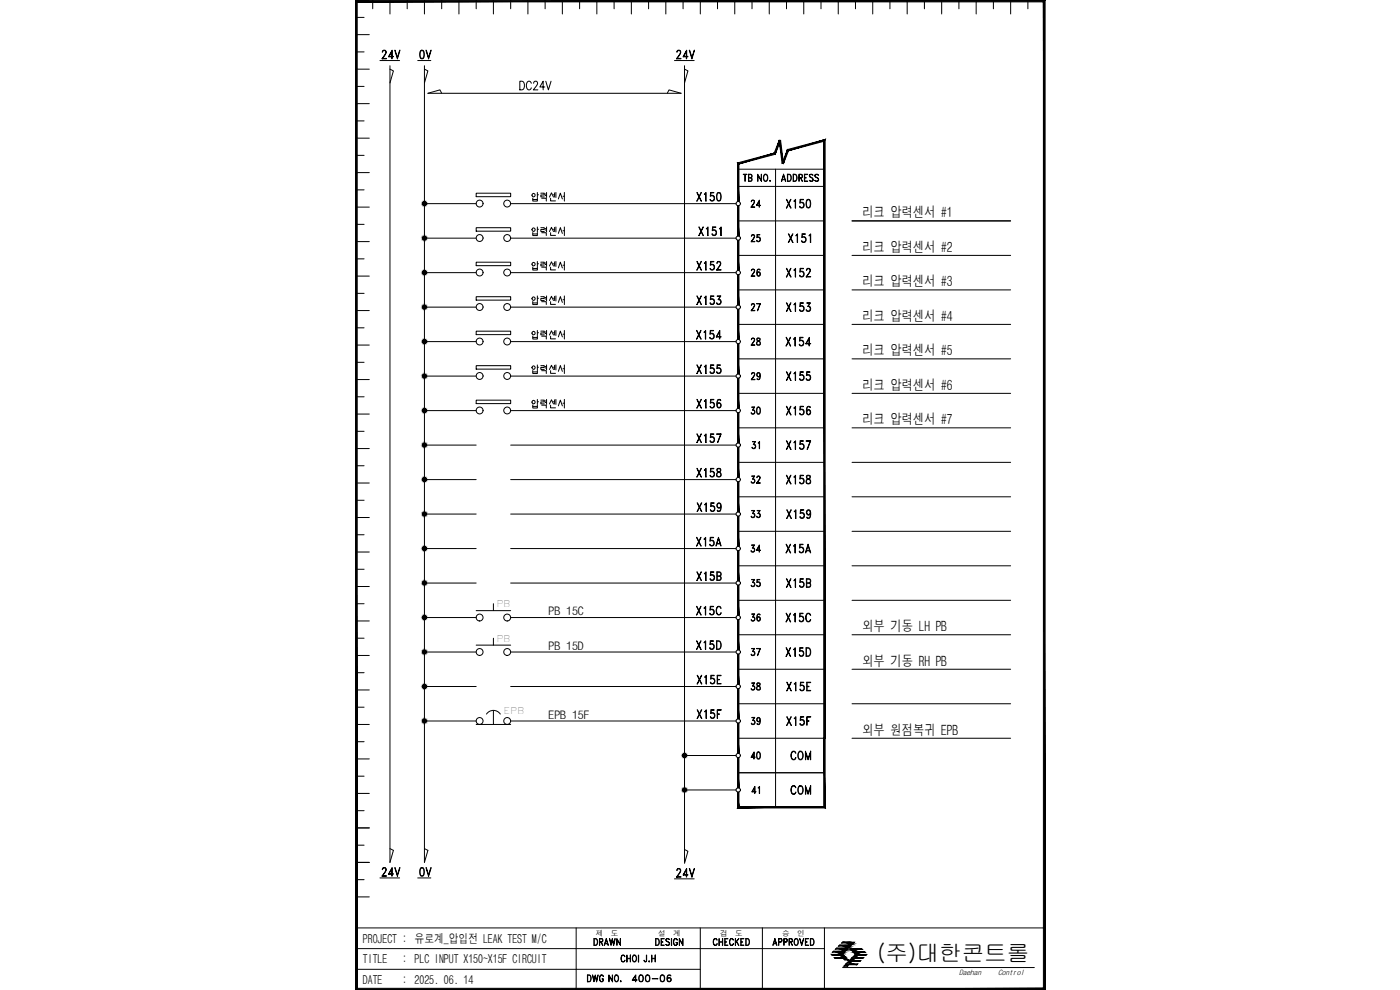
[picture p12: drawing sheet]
<svg xmlns="http://www.w3.org/2000/svg" width="420mm" height="297mm" viewBox="0 0 420 297" stroke-linecap="round" stroke-linejoin="round" font-family="sans-serif">
<!-- layer: 0 -->
<g fill="#000" stroke="#000" stroke-width=".3">
<path d="M252.2 285.7v.3h-.2zM253.2 284.8v.3h-.3zM253.8 284.2l.3-.3v.3zM255 283v.3h-.3zM256.5 284.9l.2 .3h-.2zM257.4 285.8l.3 .3h-.3z"/>
<path d="M106.7 .1v.5l206.9-.5zM106.7 .6l206.9-.5-.5 .5zM313.6 .1l-.5 .5 .5 296.4zM313.1 .6l.5 296.4-.5-.5zM106.7 297h206.9l-.5-.5zM106.7 297l.5-.5h205.9zM106.7 .1v296.9l.5-.5zM106.7 .1h.5v296.4z"/>
<path d="M233.9 42.1l-1.2 4.2 1.6-4.1zM233.9 42.1l-1.2 4.2-.4-.4zM221.8 49.2l10.9-2.9-.4-.4zM221.4 48.9l10.9-3-10.5 3.3zM221.4 48.9l.4 11.6v-11.3zM221.4 48.9l.4 11.6h-.4z"/>
<path d="M233.8 42.2l.9 6.9 .4-.1zM233.8 42.2l.5-.1 .8 6.9z"/>
<path d="M221.3 72.1l.5 9.1v-9.1zM221.3 72.1l.5 9.1h-.5z"/>
<path d="M221.3 61.8l.5 9v-9zM221.3 61.8l.5 9h-.5z"/>
<path d="M221.3 92.8l.5 9.1v-9.1zM221.3 92.8l.5 9.1h-.5z"/>
<path d="M221.3 82.5l.5 9v-9zM221.3 82.5l.5 9h-.5z"/>
<path d="M221.3 113.5l.5 9.1v-9.1zM221.3 113.5l.5 9.1h-.5z"/>
<path d="M221.3 103.2l.5 9v-9zM221.3 103.2l.5 9h-.5z"/>
<path d="M221.3 134.2l.5 9v-9zM221.3 134.2l.5 9h-.5z"/>
<path d="M221.3 123.8l.5 9.1v-9.1zM221.3 123.8l.5 9.1h-.5z"/>
<path d="M221.3 154.9l.5 9v-9zM221.3 154.9l.5 9h-.5z"/>
<path d="M221.3 144.5l.5 9.1v-9.1zM221.3 144.5l.5 9.1h-.5z"/>
<path d="M221.3 165.2l.5 9.1v-9.1zM221.3 165.2l.5 9.1h-.5z"/>
<path d="M221.3 175.6l.5 9v-9zM221.3 175.6l.5 9h-.5z"/>
<path d="M221.3 196.3l.5 9v-9zM221.3 196.3l.5 9h-.5z"/>
<path d="M221.3 185.9l.5 9.1v-9.1zM221.3 185.9l.5 9.1h-.5z"/>
<path d="M221.3 206.6l.5 9.1v-9.1zM221.3 206.6l.5 9.1h-.5z"/>
<path d="M221.3 217l.5 9v-9zM221.3 217l.5 9h-.5z"/>
<path d="M221.3 237.7l.5 4.3v-4.3zM221.3 237.7l.5 4.3-.5 .4zM221.8 242l-.5 .4 25.9-.4zM221.3 242.4l25.9-.4 .4 .4zM247.2 221.5v20.5l.4 .4zM247.2 221.5h.4v20.9zM247.2 42.4v179.1h.4zM247.6 41.9v179.6l-.4-179.1zM236.6 45.2l10.6-2.8 .4-.5zM236.3 44.9l11.3-3-11 3.3zM236.3 44.9l-1.2 4.2 1.5-3.9zM236.3 44.9l-1.2 4.2-.4-.1z"/>
<path d="M221.3 227.3l.5 9.1v-9.1zM221.3 227.3l.5 9.1h-.5z"/>
<path d="M250.1 285.5h2.1zM250.1 285.5h2.1z"/>
<path d="M251 284.5h2.2zM251 284.5h2.2z"/>
<path d="M249.5 286.4l2.6 .2-.2-.2zM249.5 286.4l2.6 .2h-2.4z"/>
<path d="M251.9 283.6h2.2zM251.9 283.6h2.2z"/>
<path d="M250.1 285.5l2.1 .2v-.2zM250.1 285.5l2.1 .2h-2.3z"/>
<path d="M252 286l.2 .2zM252 286l.2 .2h-.4z"/>
<path d="M252.2 285.5v.2l.3-.2zM252.2 285.5v.2z"/>
<path d="M250.4 287.3l2.6 .3-.2-.3zM250.4 287.3l2.6 .3h-2.3z"/>
<path d="M252.9 282.7h2.1zM252.9 282.7h2.1z"/>
<path d="M251.9 286.4l1.8 .7-.7-.7zM251.9 286.4l1.8 .7h-1.1z"/>
<path d="M252.2 286l.7 .2 .2-.2zM252.2 286l.7 .2h-.7z"/>
<path d="M251 284.5l2.2 .3v-.3zM250.8 284.8l.2-.3 2.2 .3z"/>
<path d="M252.9 285.1l.3 .1zM252.9 285.1l.3 .1h-.5z"/>
<path d="M252.2 285.7l.9 .3 .2-.3zM252.2 285.7l.9 .3h-.9z"/>
<path d="M252.3 285.7h1.1zM252.2 285.7h1.1z"/>
<path d="M253.2 284.5v.3l.2-.3zM253.2 284.5v.3z"/>
<path d="M252.5 285.5l.9 .2 .2-.2zM252.5 285.5l.9 .2h-1.2z"/>
<path d="M252.8 287.3l1.8 .8-.7-.8zM252.8 287.3l1.8 .8h-1.1z"/>
<path d="M253.2 285.1l.6 .1 .2-.1zM253.2 285.1l.6 .1h-.6z"/>
<path d="M251.9 283.6l2.2 .3v-.3zM251.9 283.6l2.2 .3h-2.4z"/>
<path d="M253.8 284.2l.3 .1zM253.8 284.2l.3 .1h-.5z"/>
<path d="M253.2 284.8l.8 .3 .2-.3zM253.2 284.8l.8 .3h-.8z"/>
<path d="M253.2 284.8h1.1zM253.2 284.8h1z"/>
<path d="M254.1 283.6v.3l.2-.3zM254.1 283.6v.3z"/>
<path d="M253.4 284.5l.9 .3 .2-.3zM253.4 284.5l.9 .3h-1.1z"/>
<path d="M254.1 284.2l.6 .1 .2-.1zM254.1 284.2l.6 .1h-.6z"/>
<path d="M252.9 282.7l2.1 .2v-.2zM252.6 282.9l.3-.2 2.1 .2z"/>
<path d="M254.7 283.3l.3 .1zM254.7 283.3l.3 .1h-.4z"/>
<path d="M253.9 289.2l.4 .7 .7-.7zM253.9 289.2l.4 .7h-1.1z"/>
<path d="M254.1 283.9l.8 .3 .3-.3zM254.1 283.9l.8 .3h-.8z"/>
<path d="M254.1 283.9h1.1zM254.1 283.9h1.1z"/>
<path d="M255 282.7v.2l.3-.2zM255 282.7v.2z"/>
<path d="M254.3 283.6l.9 .3 .2-.3zM254.3 283.6l.9 .3h-1.1z"/>
<path d="M255 283.3l.7 .1 .1-.1zM255 283.3l.7 .1h-.7z"/>
<path d="M254.9 288.2l.3 .7 .8-.7zM254.9 288.2l.3 .7h-1.1z"/>
<path d="M255 283l.8 .3 .3-.3zM255 283l.8 .3h-.8z"/>
<path d="M255 282.9h1.1zM255 282.9l1.1 .1z"/>
<path d="M255.1 284.6l1.3 .3-.2-.3zM255.1 284.6l1.3 .3h-1.1z"/>
<path d="M255.3 282.7l.8 .2 .3-.2zM255.3 282.7l.8 .2h-1.1z"/>
<path d="M255.3 284.9h1.2zM255.3 284.9h1.2z"/>
<path d="M256.5 284.6h2.1zM256.5 284.6h2.1z"/>
<path d="M255.4 284.9l1.1 .3v-.3zM255.4 284.9l1.1 .3h-.9z"/>
<path d="M255.6 285.2l.9 .2v-.2zM255.6 285.2l.9 .2z"/>
<path d="M256.2 284.6l.3 .3v-.3zM256.2 284.6l.3 .3z"/>
<path d="M256.5 285.2l.4 .2zM256.5 285.2l.4 .2h-.4z"/>
<path d="M255.7 287.3l.4 .8 .7-.8zM255.7 287.3l.4 .8h-1.1z"/>
<path d="M256 285.5l1.4 .3-.3-.3zM256 285.5l1.4 .3h-1.2z"/>
<path d="M256.2 285.8h1.2zM256.2 285.8h1.2z"/>
<path d="M257.1 285.5l.3 .3v-.3zM257.1 285.5l.3 .3z"/>
<path d="M256.3 285.8l1.1 .3v-.3zM256.3 285.8l1.1 .3h-.8z"/>
<path d="M256.6 286.1l.8 .2v-.2zM256.6 286.1l.8 .2z"/>
<path d="M255 289.2l2.2 .3 .2-.3zM255 289.2l2.2 .3h-2.4z"/>
<path d="M257.4 286.1l.4 .2zM257.4 286.1l.4 .2z"/>
<path d="M256.6 286.4l.4 .7 .8-.7zM256.6 286.4l.4 .7h-1.1z"/>
<path d="M256 288.2l2.1 .3 .2-.3zM256 288.2l2.1 .3h-2.4z"/>
<path d="M256.5 284.6l2.3 .3-.2-.3zM256.5 284.6l2.3 .3h-2.3z"/>
<path d="M256.8 287.3l2.2 .3 .2-.3zM256.8 287.3l2.2 .3h-2.4z"/>
<path d="M257.4 285.5l2.1 .1zM257.4 285.5l2.1 .1z"/>
<path d="M257.4 285.6l2.3 .2-.2-.2zM257.4 285.6l2.3 .2h-2.3z"/>
<path d="M257.7 286.4l2.2 .3 .2-.3zM257.7 286.4l2.2 .3h-2.4z"/>
</g>
<!-- layer: 6 -->
<path d="M106.7 278.4h206.9M172.9 278.4v18.6M210.2 278.4v18.6M228.8 278.4v18.6M247.4 278.4v18.6M106.7 284.6h140.7M106.7 290.8h103.5" fill="none" stroke="#000" stroke-width=".3"/>
<!-- layer: 0 -->
<g fill="none" stroke="#000" stroke-width=".3">
<path d="M106.7 15.6h2.6M106.7 5.2h2.6M106.7 10.4h4.1M106.7 .1h4.1M111.9 .1v2.5M114 18.2h5.9M114.7 17.5l1.3 .1h-1.4l1.2-1.8-.3-.6h-.4l-.3 .5-.1-.1 .4-.5h.4l.4 .7-1.2 1.8M116.7 16.9l1.4 .1h-1.5l1.1-1.9v2.5l-.1-2.2-.9 1.6M117 .1v4.1M117 19.7v239.1l1.1-3.7-1.1-.5M118.5 15.1l.8 2.2 .7-2.2-.7 2.5zM122.2 .1v2.5"/>
<path d="M125.4 18.2h3.9M126.3 15.2l.4-.1a1.7 1.7 0 0 1 0 2.5h-.1a1.92 1.92 0 0 1-.3-2.4zM126.3 17.4h.7M126.3 15.3h.7M126.4 15.2l-.3 1 .3 1.3M126.9 15.2l.3 1-.3 1.3M127.4 .1v4.1M127.4 19.7v239.1l1-3.7-1-.5M127.8 15.1l.8 2.2 .8-2.2-.8 2.5zM132.6 .1v2.5M137.7 .1v4.1M142.9 .1v2.5"/>
<path d="M148.1 .1v4.1M153.3 .1v2.5M158.4 .1v4.1M163.6 .1v2.5M168.8 .1v4.1M173.9 .1v2.5M179.1 .1v4.1M184.3 .1v2.5M189.5 .1v4.1M194.6 .1v2.5M199.8 .1v4.1M202.4 18.2h5.9"/>
<path d="M203.1 17.5l1.3 .1h-1.4l1.2-1.8-.3-.6h-.4l-.3 .5-.1-.1 .4-.5h.4l.4 .7-1.2 1.8M205 .1v2.5M205.1 16.9l1.4 .1h-1.5l1.1-1.9v2.5l-.1-2.2-.9 1.6M205.4 19.7v239.1M206.9 15.1l.8 2.2 .7-2.2-.7 2.5zM210.2 .1v4.1M215.3 .1v2.5M220.5 .1v4.1M225.7 .1v2.5M230.9 .1v4.1M236 .1v2.5M241.2 .1v4.1"/>
<path d="M246.4 .1v2.5M251.6 .1v4.1M256.7 .1v2.5M261.9 .1v4.1M267.1 .1v2.5M272.3 .1v4.1M277.4 .1v2.5M282.6 .1v4.1M287.8 .1v2.5M293 .1v4.1M298.1 .1v2.5M303.3 .1v4.1"/>
<path d="M308.5 .1v2.5M106.7 36.3h2.6M106.7 25.9h2.6M106.7 20.8h4.1M106.7 31.1h4.1M117 20.8l1.1 .5-1.1 3.6M127.4 20.8l1 .5-1 3.6M132.6 28l-.6-1-3.6 1h76l-3.6-1-.5 1M205.4 20.8l1.1 .5-1.1 3.6M106.7 57h2.6M106.7 46.6h2.6M106.7 51.8h4.1"/>
<path d="M106.7 41.5h4.1M142.9 58h10.4v1h-10.4zM221.6 50.8h25.8M221.6 55.9h25.8M223.1 52.3l1 .1zM223.6 52.4v2v-2M224.7 53.3l.8-.1v-.7l-.8-.1v1.9l.8-.1v-.7l-.8-.1M225.3 53.3l.4 .4-.1 .5-1 .2v-2.1l1 .2 .1 .5-.4 .4M227.4 52.3l1.1 1.8v-1.8v2.1l-1-1.8-.1 1.8zM229.4 52.4l.2-.1a1.11 1.11 0 0 1 .8 1 1.11 1.11 0 0 1-.8 1.1 1.43 1.43 0 0 1-.2-2zM229.4 52.5l.3-.1a1.03 1.03 0 0 1 .7 .9 1.03 1.03 0 0 1-.7 1 1.27 1.27 0 0 1-.3-1.8zM231.1 54.1l.1 .3z"/>
<path d="M231.1 54.2h.1M232.8 50.8v191.4M106.7 67.3h2.6M106.7 77.7h2.6M106.7 72.5h4.1M106.7 62.1h4.1M127.4 61.1h15.5M127.4 71.5h15.5M142.9 68.3h10.4v1.1h-10.4zM142.9 78.7h10.4v1h-10.4zM153.3 61.1h67.6M153.3 71.5h67.6"/>
<path d="M221.6 66.3h25.8M221.6 76.6h25.8M236.6 70.2l1.4 2.5zM237.9 70.2l-1.3 2.5zM238.9 70.7l.5-.5v2.5l-.1-2.3zM240.6 72.4l.3 .2M241.4 71.1a.89 .89 0 0 1 0 1.5M241.8 71.6l-.5-.5-.7 .2 .1-1.1h1l-.9 .1-.1 .8a.81 .81 0 0 1 1.2 .8 .81 .81 0 0 1-1.3 .6v-.2a.62 .62 0 0 0 1 .2l.2-.4M242.8 70.7l.5-.5v2.5l-.1-2.3zM255.7 66.3h47.6M255.7 76.6h47.6M106.7 88h2.6"/>
<path d="M106.7 98.4h2.6M106.7 93.2h4.1M106.7 82.8h4.1M127.4 81.8h15.5M127.4 92.2h15.5M142.9 89h10.4v1.1h-10.4zM142.9 99.4h10.4v1h-10.4zM153.3 81.8h67.6M153.3 92.2h67.6M221.6 97.3h25.8M221.6 87h25.8M255.7 97.3h47.6"/>
<path d="M255.7 87h47.6M106.7 119.1h2.6M106.7 108.7h2.6M106.7 103.5h4.1M106.7 113.9h4.1M127.4 102.5h15.5M127.4 112.8h15.5M142.9 109.7h10.4v1.1h-10.4zM153.3 102.5h67.6M153.3 112.8h67.6M221.6 118h25.8M221.6 107.7h25.8"/>
<path d="M255.7 118h47.6M255.7 107.7h47.6M106.7 139.7h2.6M106.7 129.4h2.6M106.7 134.6h4.1M106.7 124.2h4.1M127.4 123.2h15.5M127.4 133.5h15.5M142.9 120.1h10.4v1h-10.4zM153.3 123.2h67.6M153.3 133.5h67.6M221.6 138.7h25.8"/>
<path d="M221.6 128.4h25.8M255.7 138.7h47.6M255.7 128.4h47.6M106.7 150.1h2.6M106.7 155.3h4.1M106.7 144.9h4.1M127.4 143.9h15.5M127.4 154.2h15.5M153.3 143.9h67.6M153.3 154.2h67.6M221.6 159.4h25.8M221.6 149.1h25.8"/>
<path d="M255.7 159.4h47.6M255.7 149.1h47.6M106.7 170.8h2.6M106.7 160.5h2.6M106.7 176h4.1M106.7 165.6h4.1M127.4 164.6h15.5M127.4 174.9h15.5M153.3 164.6h67.6M153.3 174.9h67.6M221.6 169.8h25.8M255.7 169.8h47.6"/>
<path d="M106.7 191.5h2.6M106.7 181.1h2.6M106.7 196.7h4.1M106.7 186.3h4.1M127.4 185.3h15.5M127.4 195.6h15.5M153.3 185.3h67.6M153.3 195.6h67.6M221.6 190.5h25.8M221.6 180.1h25.8M255.7 190.5h47.6M255.7 180.1h47.6"/>
<path d="M106.7 212.2h2.6M106.7 201.8h2.6M106.7 207h4.1M106.7 217.4h4.1M127.4 206h15.5M127.4 216.3h15.5M153.3 206h67.6M153.3 216.3h67.6M221.6 211.2h25.8M221.6 200.8h25.8M255.7 211.2h47.6M255.7 200.8h47.6"/>
<path d="M106.7 222.5h2.6M106.7 232.9h2.6M106.7 227.7h4.1M106.7 238.1h4.1M205.4 226.7h15.5M205.4 237h15.5M221.6 231.9h25.8M221.6 221.5h25.8M255.7 221.5h47.6M106.7 248.4h4.1M106.7 243.2h2.6M106.7 258.8h4.1"/>
<path d="M106.7 253.6h2.6M205.4 254.9l1.1 .5-1.1 3.6M221.6 242.2h25.8M106.7 269.1h4.1M106.7 263.9h2.6M114 263.4h5.9M114.7 262.8l1.3 .1h-1.4l1.2-1.9-.3-.6h-.4l-.3 .5-.1-.1 .4-.5h.4l.4 .7-1.2 1.9M116.7 262.2l1.4 .1h-1.5l1.1-2v2.6l-.1-2.2-.9 1.6M118.5 260.3l.8 2.2 .7-2.2-.7 2.6zM125.4 263.4h3.9M126.3 260.4l.4-.1a1.7 1.7 0 0 1 0 2.6h-.1a1.92 1.92 0 0 1-.3-2.5zM126.3 262.7h.7"/>
<path d="M126.3 260.6h.7M126.4 260.4l-.3 1 .3 1.4M126.9 260.4l.3 1-.3 1.4M127.8 260.3l.8 2.2 .8-2.2-.8 2.6zM202.4 263.7h5.9M203.1 263l1.3 .2h-1.4l1.2-1.9-.3-.6h-.4l-.3 .5-.1-.1 .4-.5h.4l.4 .7-1.2 1.9M205.1 262.4l1.4 .1h-1.5l1.1-1.9v2.6l-.1-2.3-.9 1.6M206.9 260.6l.8 2.2 .7-2.2-.7 2.6zM176.3 292.5a1.04 1.04 0 0 1 1.1 1 1.04 1.04 0 0 1-1.1 1.1zM176.4 292.6a1 1 0 0 1 1 .6 1 1 0 0 1-.3 1.2l-.7 .1zM177.8 292.5l.5 1.8 .4-1.8 .3 1.8 .5-1.8-.5 2.1-.3-1.8-.4 1.8zM180.2 292.6l.5-.1 .4 .5a.57 .57 0 0 0-.7-.4 .57 .57 0 0 0-.4 .7l.2 1.1 .5 .1 .2-.2 .1-.5-.3-.1h.4v.4a.61 .61 0 0 1-.7 .5 .61 .61 0 0 1-.5-.8z"/>
<path d="M182.7 292.5l1 1.8 .1-1.8v2.1l-1-1.8-.1 1.8zM184.7 292.6l.1-.1a1.07 1.07 0 0 1 .9 1 1.07 1.07 0 0 1-.9 1.1 1.4 1.4 0 0 1-.1-2zM184.7 292.7l.2-.1a1 1 0 0 1 .7 1 1 1 0 0 1-.7 .9l-.4-.7zM186.3 294.3l.1 .3zM186.3 294.4h.1M186.7 286.6h.5l.4 .4-.4-.4a.96 .96 0 0 0-.8 1 .96 .96 0 0 0 .8 .9l.4-.4a.61 .61 0 0 1-.8 .5 .61 .61 0 0 1-.4-.8zM188.1 286.6l.1 2zM188.2 287.5h.9M188.2 287.6h.9M189.1 286.6l.1 2zM190.1 286.6h.1a1.07 1.07 0 0 1 .9 1 1.07 1.07 0 0 1-.9 1 1.38 1.38 0 0 1-.1-2zM190.1 286.8l.2-.2a.99 .99 0 0 1 .7 1 .99 .99 0 0 1-.7 .9l-.5-.7z"/>
<path d="M191.6 286.6l.1 2zM194 286.6l.1 1.5-.2 .4-.3 .1-.3-.5 .3 .4 .3-.1zM194.8 288.3l.1 .3zM194.8 288.4h.1M195.6 286.6v2zM195.6 287.5h1M195.6 287.6h1M196.6 286.6l.1 2zM196.8 281.6a1.04 1.04 0 0 1 1.1 1 1.04 1.04 0 0 1-1.1 1.1zM196.8 281.7a1 1 0 0 1 1 .6 1 1 0 0 1-.3 1.2l-.7 .1zM198.4 281.6h1l-.9 .1v1.9l.9 .1h-1zM198.5 282.6h.5l-.5 .1"/>
<path d="M200 281.7l.5-.1 .4 .3-.4-.2-.6 .2 .1 .4 .5 .3a.58 .58 0 0 1 .4 .8 .58 .58 0 0 1-.9 .2l-.2-.2 .4 .2 .7-.2-.2-.6-.8-.5zM201.5 281.6l.1 2.1zM202.4 281.7l.5-.1 .4 .5a.58 .58 0 0 0-.7-.4 .58 .58 0 0 0-.4 .7l.2 1.1 .5 .1 .2-.2 .1-.5-.3-.1h.4v.4a.61 .61 0 0 1-.7 .5 .61 .61 0 0 1-.5-.8zM203.9 281.6l1 1.8 .1-1.8v2.1l-1.1-1.8v1.8zM214.4 281.7l.4-.1 .4 .5-.4-.4a.96 .96 0 0 0-.7 .9 .96 .96 0 0 0 .7 1l.4-.4a.61 .61 0 0 1-.7 .5 .61 .61 0 0 1-.5-.8zM215.8 281.6l.1 2.1zM215.9 282.6h.9M215.9 282.7h.9M216.8 281.6l.1 2.1zM217.5 281.6h1l-.9 .1v1.9l.9 .1h-1zM217.6 282.6h.5l-.5 .1M219.3 281.7l.4-.1 .4 .5-.4-.4a.96 .96 0 0 0-.7 .9 .96 .96 0 0 0 .7 1l.4-.4a.61 .61 0 0 1-.7 .5 .61 .61 0 0 1-.5-.8z"/>
<path d="M220.7 281.6v2.1zM220.7 282.8l1.1-1.2-1.1 1.3M221 282.5l.8 1.2-.7-1.2M222.3 281.6h1l-.9 .1v1.9l.9 .1h-1zM222.4 282.6h.5l-.5 .1M223.8 281.6a1.04 1.04 0 0 1 1.2 1 1.04 1.04 0 0 1-1.2 1.1zM223.9 281.7a1 1 0 0 1 1 .6 1 1 0 0 1-.3 1.2l-.7 .1zM232.1 283.2h.9M232.2 283.1h.7M232.6 281.6l.6 2.1-.6-1.8-.7 1.8zM233.7 282.6l.8-.1v-.7l-.8-.1v2v-2.1l.8 .1 .2 .3-.2 .6-.8 .1M235.3 282.6l.8-.1v-.7l-.8-.1-.1 2v-2.1l.9 .1 .2 .3-.2 .6-.8 .1"/>
<path d="M236.9 282.6l.8-.1v-.7l-.8-.1-.1 2v-2.1l.9 .1 .1 .3-.1 .6-.8 .1M237.3 282.7l.5 1-.4-1M238.6 281.7l.2-.1a1.06 1.06 0 0 1 .8 1 1.06 1.06 0 0 1-.8 1.1 1.39 1.39 0 0 1-.2-2zM238.6 281.8l.3-.1a1 1 0 0 1 .6 .9 1 1 0 0 1-.6 1 1.23 1.23 0 0 1-.3-1.8zM240 281.6l.6 1.8 .6-1.8-.6 2.1zM241.7 281.6h.9l-.8 .1v1.9l.8 .1h-.9zM241.8 282.6h.5l-.5 .1M243.2 281.6a1.04 1.04 0 0 1 1.1 1 1.04 1.04 0 0 1-1.1 1.1zM243.3 281.7a1 1 0 0 1 1 .6 1 1 0 0 1-.3 1.2l-.7 .1zM251.8 286.4h1.2l.7 .7M252.9 290.3h57.5M256.4 284.9l.5 .5"/>
<path d="M257.3 285.8l.5 .5"/>
<circle cx="143.9" cy="71.4" r="1.03"/>
<circle cx="143.9" cy="61.1" r="1.03"/>
<circle cx="152.2" cy="71.4" r="1.03"/>
<circle cx="152.2" cy="61.1" r="1.03"/>
<circle cx="221.5" cy="61.1" r=".65"/>
<circle cx="221.5" cy="71.4" r=".65"/>
<circle cx="143.9" cy="81.8" r="1.03"/>
<circle cx="143.9" cy="92.1" r="1.03"/>
<circle cx="152.2" cy="92.1" r="1.03"/>
<circle cx="152.2" cy="81.8" r="1.03"/>
<circle cx="221.5" cy="92.2" r=".65"/>
<circle cx="221.5" cy="81.8" r=".65"/>
<circle cx="143.9" cy="112.8" r="1.03"/>
<circle cx="143.9" cy="102.5" r="1.03"/>
<circle cx="152.2" cy="102.5" r="1.03"/>
<circle cx="152.2" cy="112.8" r="1.03"/>
<circle cx="221.5" cy="112.8" r=".65"/>
<circle cx="221.5" cy="102.5" r=".65"/>
<circle cx="143.9" cy="123.2" r="1.03"/>
<circle cx="152.2" cy="123.2" r="1.03"/>
<circle cx="221.5" cy="133.5" r=".65"/>
<circle cx="221.5" cy="123.2" r=".65"/>
<circle cx="221.5" cy="154.2" r=".65"/>
<circle cx="221.5" cy="143.9" r=".65"/>
<circle cx="221.5" cy="164.6" r=".65"/>
<circle cx="221.5" cy="174.9" r=".65"/>
<circle cx="221.5" cy="195.6" r=".65"/>
<circle cx="221.5" cy="185.3" r=".65"/>
<circle cx="221.5" cy="216.3" r=".65"/>
<circle cx="221.5" cy="206" r=".65"/>
<circle cx="221.5" cy="237" r=".65"/>
<circle cx="221.5" cy="226.7" r=".65"/>
</g>
<!-- layer: 1 -->
<g fill="#000" stroke="#000" stroke-width=".3">
<path d="M126.9 61.1h.5zM126.9 61.2l.5-.1zM126.9 61.3l.5-.2z"/>
<path d="M126.9 71.4h.5zM126.9 71.6l.5-.2zM126.9 71.7l.5-.3z"/>
<path d="M127 60.7l.4 .4zM126.9 60.8l.5 .3zM126.9 61l.5 .1z"/>
<path d="M127.4 61.1l-.4 .4zM127.4 61.1l-.2 .5zM127.4 61.1v.5z"/>
<path d="M127 71.1l.4 .3zM126.9 71.2l.5 .2zM126.9 71.3l.5 .1z"/>
<path d="M127.4 71.4l-.3 .5zM127.4 71.4l-.2 .5zM127.4 71.4v.6z"/>
<path d="M127.2 60.6l.2 .5zM127.1 60.6l.3 .5zM127 60.7l.4 .4z"/>
<path d="M127.4 61.1v.5zM127.4 61.1l.2 .4zM127.4 61.1l.4 .4z"/>
<path d="M127.2 70.9l.2 .5zM127.1 71l.3 .4zM127 71.1l.4 .3z"/>
<path d="M127.4 71.4v.6zM127.4 71.4l.2 .5zM127.4 71.4l.2 .5z"/>
<path d="M127.6 60.6l-.2 .5zM127.5 60.6l-.1 .5zM127.4 60.6v.5z"/>
<path d="M127.4 61.1l.4 .4zM127.4 61.1l.5 .1zM127.4 61.1h.5z"/>
<path d="M127.6 71l-.2 .4zM127.5 70.9l-.1 .5zM127.4 70.9v.5z"/>
<path d="M127.4 71.4l.4 .4zM127.4 71.4l.5 .2zM127.4 71.4h.5z"/>
<path d="M127.4 61.1h.5zM127.4 61.1l.5-.1zM127.4 61.1l.4-.4z"/>
<path d="M127.4 71.4h.5zM127.4 71.4l.4-.2zM127.4 71.4l.4-.3z"/>
<path d="M126.9 81.8h.5zM126.9 81.9l.5-.1zM126.9 82l.5-.2z"/>
<path d="M126.9 92.1h.5zM126.9 92.3l.5-.2zM126.9 92.4l.5-.3z"/>
<path d="M127 81.4l.4 .4zM126.9 81.5l.5 .3zM126.9 81.7l.5 .1z"/>
<path d="M127 82.2l.4-.4zM127.4 81.8l-.3 .4zM127.4 81.8l-.2 .5z"/>
<path d="M127 91.8l.4 .3zM126.9 91.9l.5 .2zM126.9 92l.5 .1z"/>
<path d="M127 92.5l.4-.4zM127.4 92.1l-.3 .5zM127.4 92.1l-.2 .5z"/>
<path d="M127.2 81.3l.2 .5zM127.1 81.3l.3 .5zM127 81.4l.4 .4z"/>
<path d="M127.4 81.8l.1 .5zM127.4 81.8l.1 .5zM127.4 81.8l.2 .4z"/>
<path d="M127.2 91.6l.2 .5zM127.1 91.7l.3 .4zM127 91.8l.4 .3z"/>
<path d="M127.4 92.1l.1 .5zM127.4 92.1l.1 .5zM127.4 92.1l.2 .5z"/>
<path d="M127.6 81.3l-.2 .5zM127.5 81.3l-.1 .5zM127.4 81.3v.5z"/>
<path d="M127.4 81.8l.4 .2zM127.4 81.8l.5 .1zM127.4 81.8h.5z"/>
<path d="M127.6 91.7l-.2 .4zM127.5 91.6l-.1 .5zM127.4 91.6v.5z"/>
<path d="M127.4 92.1l.4 .3zM127.4 92.1l.4 .3zM127.4 92.1h.5z"/>
<path d="M127.4 81.8h.5zM127.4 81.8l.4-.3zM127.7 81.4l-.3 .4z"/>
<path d="M127.4 92.1h.5zM127.4 92.1l.5-.1zM127.7 91.8l-.3 .3z"/>
<path d="M126.9 102.5h.5zM126.9 102.6l.5-.1zM126.9 102.7l.5-.2z"/>
<path d="M126.9 112.8h.5zM126.9 113l.5-.2zM126.9 113.1l.5-.3z"/>
<path d="M127 102.1l.4 .4zM126.9 102.2l.5 .3zM126.9 102.3l.5 .2z"/>
<path d="M127 102.9l.4-.4zM127.4 102.5l-.3 .4zM127.4 102.5v.5z"/>
<path d="M127 112.5l.4 .3zM126.9 112.6l.5 .2zM126.9 112.7l.5 .1z"/>
<path d="M127 113.2l.4-.4zM127.4 112.8l-.3 .5zM127.4 112.8v.6z"/>
<path d="M127.2 102l.2 .5zM127.1 102l.3 .5zM127 102.1l.4 .4z"/>
<path d="M127.4 102.5v.5zM127.4 102.5l.1 .5zM127.4 102.5l.3 .4z"/>
<path d="M127.2 112.3l.2 .5zM127.1 112.4l.3 .4zM127 112.5l.4 .3z"/>
<path d="M127.4 112.8v.6zM127.4 112.8l.1 .5zM127.4 112.8l.2 .5z"/>
<path d="M127.6 102l-.2 .5zM127.5 102l-.1 .5zM127.4 102v.5z"/>
<path d="M127.4 102.5l.3 .4zM127.4 102.5l.5 .1zM127.4 102.5h.5z"/>
<path d="M127.6 112.4l-.2 .4zM127.5 112.3l-.1 .5zM127.4 112.3v.5z"/>
<path d="M127.4 112.8l.4 .3zM127.4 112.8l.5 .2zM127.4 112.8h.5z"/>
<path d="M127.4 102.5h.5zM127.4 102.5l.5-.2zM127.7 102.1l-.3 .4z"/>
<path d="M127.4 112.8h.5zM127.4 112.8l.4-.2zM127.7 112.5l-.3 .3z"/>
<path d="M126.9 123.2h.5zM126.9 123.3l.5-.1zM126.9 123.4l.5-.2z"/>
<path d="M126.9 133.5h.5zM126.9 133.7l.5-.2zM126.9 133.8l.5-.3z"/>
<path d="M127 122.8l.4 .4zM126.9 122.9l.5 .3zM126.9 123l.5 .2z"/>
<path d="M127 123.5l.4-.3zM127.4 123.2l-.3 .4zM127.4 123.2l-.2 .5z"/>
<path d="M127 133.2l.4 .3zM126.9 133.3l.5 .2zM126.9 133.4l.5 .1z"/>
<path d="M127 133.9l.4-.4zM127.4 133.5l-.3 .5zM127.4 133.5l-.2 .5z"/>
<path d="M127.2 122.7l.2 .5zM127.1 122.7l.3 .5zM127 122.8l.4 .4z"/>
<path d="M127.4 123.2l.1 .5zM127.4 123.2l.1 .5zM127.4 123.2l.2 .4z"/>
<path d="M127.2 133l.2 .5zM127.1 133.1l.3 .4zM127 133.2l.4 .3z"/>
<path d="M127.4 133.5l.1 .5zM127.4 133.5l.1 .5zM127.4 133.5l.2 .5z"/>
<path d="M127.6 122.7l-.2 .5zM127.5 122.7l-.1 .5zM127.4 122.7v.5z"/>
<path d="M127.4 123.2l.4 .2zM127.4 123.2l.5 .1zM127.4 123.2h.5z"/>
<path d="M127.6 133.1l-.2 .4zM127.5 133l-.1 .5zM127.4 133v.5z"/>
<path d="M127.4 133.5l.4 .3zM127.4 133.5l.4 .3zM127.4 133.5h.5z"/>
<path d="M127.4 123.2h.5zM127.4 123.2l.4-.3zM127.7 122.8l-.3 .4z"/>
<path d="M127.4 133.5h.5zM127.4 133.5l.5-.1zM127.4 133.5l.4-.2z"/>
<path d="M126.9 143.9h.5zM126.9 144l.5-.1zM126.9 144.1l.5-.2z"/>
<path d="M126.9 154.2h.5zM126.9 154.4l.5-.2zM126.9 154.5l.5-.3z"/>
<path d="M127 143.5l.4 .4zM126.9 143.6l.5 .3zM126.9 143.7l.5 .2z"/>
<path d="M127 144.2l.4-.3zM127.4 143.9l-.3 .4zM127.4 143.9v.5z"/>
<path d="M127 153.9l.4 .3zM126.9 154l.5 .2zM126.9 154.1l.5 .1z"/>
<path d="M127 154.6l.4-.4zM127.4 154.2l-.3 .5zM127.4 154.2v.5z"/>
<path d="M127.2 143.4l.2 .5zM127.1 143.4l.3 .5zM127 143.5l.4 .4z"/>
<path d="M127.4 143.9v.5zM127.4 143.9l.1 .5zM127.4 143.9l.3 .3z"/>
<path d="M127.2 153.7l.2 .5zM127.1 153.8l.3 .4zM127 153.9l.4 .3z"/>
<path d="M127.4 154.2v.5zM127.4 154.2l.1 .5zM127.4 154.2l.2 .5z"/>
<path d="M127.6 143.4l-.2 .5zM127.5 143.4l-.1 .5zM127.4 143.4v.5z"/>
<path d="M127.4 143.9l.4 .2zM127.4 143.9l.4 .2zM127.4 143.9h.5z"/>
<path d="M127.6 153.8l-.2 .4zM127.5 153.7l-.1 .5zM127.4 153.7v.5z"/>
<path d="M127.4 154.2l.4 .3zM127.4 154.2l.5 .2zM127.4 154.2h.5z"/>
<path d="M127.4 143.9h.5zM127.4 143.9l.5-.2zM127.4 143.9l.4-.3z"/>
<path d="M127.4 154.2h.5zM127.4 154.2l.4-.2zM127.7 153.9l-.3 .3z"/>
<path d="M126.9 164.6h.5zM126.9 164.7l.5-.1zM126.9 164.8l.5-.2z"/>
<path d="M126.9 174.9h.5zM126.9 175.1l.5-.2zM126.9 175.2l.5-.3z"/>
<path d="M127 164.2l.4 .4zM126.9 164.3l.5 .3zM126.9 164.4l.5 .2z"/>
<path d="M127 164.9l.4-.3zM127.4 164.6l-.3 .4zM127.4 164.6v.5z"/>
<path d="M127 174.6l.4 .3zM126.9 174.7l.5 .2zM126.9 174.8l.5 .1z"/>
<path d="M127 175.3l.4-.4zM127.4 174.9l-.3 .5zM127.4 174.9l-.2 .5z"/>
<path d="M127.2 164.1l.2 .5zM127.1 164.1l.3 .5zM127 164.2l.4 .4z"/>
<path d="M127.4 164.6v.5zM127.4 164.6l.1 .5zM127.4 164.6l.2 .4z"/>
<path d="M127.2 174.4l.2 .5zM127.1 174.5l.3 .4zM127 174.6l.4 .3z"/>
<path d="M127.4 174.9l.1 .5zM127.4 174.9l.1 .5zM127.4 174.9l.2 .5z"/>
<path d="M127.6 164.1l-.2 .5zM127.5 164.1l-.1 .5zM127.4 164.1v.5z"/>
<path d="M127.4 164.6l.4 .2zM127.4 164.6l.5 .1zM127.4 164.6h.5z"/>
<path d="M127.6 174.5l-.2 .4zM127.5 174.4l-.1 .5zM127.4 174.4v.5z"/>
<path d="M127.4 174.9l.4 .3zM127.4 174.9l.4 .3zM127.4 174.9h.5z"/>
<path d="M127.4 164.6h.5zM127.4 164.6l.4-.3zM127.7 164.2l-.3 .4z"/>
<path d="M127.4 174.9h.5zM127.4 174.9l.5-.1zM127.4 174.9l.4-.2z"/>
<path d="M126.9 185.3h.5zM126.9 185.4l.5-.1zM126.9 185.5l.5-.2z"/>
<path d="M126.9 195.6h.5zM126.9 195.8l.5-.2zM126.9 195.9l.5-.3z"/>
<path d="M127 184.9l.4 .4zM126.9 185l.5 .3zM126.9 185.1l.5 .2z"/>
<path d="M127 185.6l.4-.3zM127.4 185.3l-.3 .4zM127.4 185.3v.5z"/>
<path d="M127 195.2l.4 .4zM126.9 195.4l.5 .2zM126.9 195.5l.5 .1z"/>
<path d="M127 196l.4-.4zM127.4 195.6l-.3 .5zM127.4 195.6v.5z"/>
<path d="M127.2 184.8l.2 .5zM127.1 184.8l.3 .5zM127 184.9l.4 .4z"/>
<path d="M127.4 185.3v.5zM127.4 185.3l.2 .4zM127.4 185.3l.2 .4z"/>
<path d="M127.2 195.1l.2 .5zM127.1 195.2l.3 .4zM127 195.2l.4 .4z"/>
<path d="M127.4 195.6v.5zM127.4 195.6l.1 .5zM127.4 195.6l.3 .4z"/>
<path d="M127.6 184.8l-.2 .5zM127.5 184.8l-.1 .5zM127.4 184.7v.6z"/>
<path d="M127.4 185.3l.4 .2zM127.4 185.3l.4 .2zM127.4 185.3h.5z"/>
<path d="M127.6 195.2l-.2 .4zM127.5 195.1l-.1 .5zM127.4 195.1v.5z"/>
<path d="M127.4 195.6l.3 .4zM127.4 195.6l.5 .2zM127.4 195.6h.5z"/>
<path d="M127.4 185.3h.5zM127.4 185.3l.5-.2zM127.4 185.3l.4-.3z"/>
<path d="M127.4 195.6h.5zM127.4 195.6l.5-.1zM127.7 195.2l-.3 .4z"/>
<path d="M126.9 206h.5zM126.9 206.1l.5-.1zM126.9 206.2l.5-.2z"/>
<path d="M126.9 216.3h.5zM126.9 216.4l.5-.1zM126.9 216.6l.5-.3z"/>
<path d="M127 205.6l.4 .4zM126.9 205.7l.5 .3zM126.9 205.8l.5 .2z"/>
<path d="M127 206.3l.4-.3zM127.4 206l-.3 .4zM127.4 206v.5z"/>
<path d="M127 215.9l.4 .4zM126.9 216.1l.5 .2zM126.9 216.2l.5 .1z"/>
<path d="M127 216.7l.4-.4zM127.4 216.3l-.3 .5zM127.4 216.3l-.2 .5z"/>
<path d="M127.2 205.5l.2 .5zM127.1 205.5l.3 .5zM127 205.6l.4 .4z"/>
<path d="M127.4 206v.5zM127.4 206l.1 .5zM127.4 206l.2 .4z"/>
<path d="M127.2 215.8l.2 .5zM127.1 215.9l.3 .4zM127 215.9l.4 .4z"/>
<path d="M127.4 216.3l.1 .5zM127.4 216.3l.1 .5zM127.4 216.3l.2 .5z"/>
<path d="M127.6 205.5l-.2 .5zM127.5 205.5l-.1 .5zM127.4 205.5v.5z"/>
<path d="M127.4 206l.4 .2zM127.4 206l.5 .1zM127.4 206h.5z"/>
<path d="M127.6 215.9l-.2 .4zM127.5 215.8l-.1 .5zM127.4 215.8v.5z"/>
<path d="M127.4 216.3l.4 .3zM127.4 216.3l.5 .1zM127.4 216.3h.5z"/>
<path d="M127.4 206h.5zM127.4 206l.4-.3zM127.7 205.6l-.3 .4z"/>
<path d="M127.4 216.3h.5zM127.4 216.3l.4-.2zM127.7 215.9l-.3 .4z"/>
<path d="M204.9 226.7h.5zM204.9 226.8l.5-.1zM205 226.9l.4-.2z"/>
<path d="M204.9 237h.5zM204.9 237.2l.5-.2zM205 237.3l.4-.3z"/>
<path d="M205.1 226.3l.3 .4zM205 226.4l.4 .3zM204.9 226.5l.5 .2z"/>
<path d="M205.1 227l.3-.3zM205.4 226.7l-.2 .4zM205.4 226.7v.5z"/>
<path d="M205.1 236.7l.3 .3zM205 236.8l.4 .2zM204.9 236.9l.5 .1z"/>
<path d="M205.1 237.4l.3-.4zM205.4 237l-.2 .5zM205.4 237l-.1 .5z"/>
<path d="M205.3 226.2l.1 .5zM205.2 226.2l.2 .5zM205.1 226.3l.3 .4z"/>
<path d="M205.4 226.7v.5zM205.4 226.7l.2 .5zM205.4 226.7l.3 .4z"/>
<path d="M205.3 236.5l.1 .5zM205.2 236.6l.2 .4zM205.1 236.7l.3 .3z"/>
<path d="M205.4 237l.2 .5zM205.4 237l.2 .5zM205.4 237l.3 .5z"/>
<path d="M205.7 226.2l-.3 .5zM205.6 226.2l-.2 .5zM205.4 226.2v.5z"/>
<path d="M205.4 226.7l.5 .2zM205.4 226.7l.5 .1zM205.4 226.7l.5 .1z"/>
<path d="M205.7 236.6l-.3 .4zM205.6 236.5l-.2 .5zM205.4 236.5v.5z"/>
<path d="M205.4 237l.5 .3zM205.4 237l.5 .3zM205.4 237l.5 .2z"/>
<path d="M205.4 226.7l.5-.2zM205.4 226.7l.5-.3zM205.8 226.3l-.4 .4z"/>
<path d="M205.4 237l.5-.1zM205.4 237l.5-.1zM205.4 237l.5-.2z"/>
</g>
<!-- layer: HYUN -->
<g fill="none" stroke="#000" stroke-width=".3">
<path d="M142.9 183.2h10.4M142.9 193.6h10.4M148.1 181.1v2.1M148.1 191.5v2.1"/>
<circle cx="143.9" cy="195.6" r="1.03"/>
<circle cx="143.9" cy="185.3" r="1.03"/>
<circle cx="152.2" cy="195.6" r="1.03"/>
<circle cx="152.2" cy="185.3" r="1.03"/>
</g>
<!-- layer: 7 -->
<g fill="none" stroke="#000" stroke-width=".3">
<path d="M142.9 217.4h10.4M146 214.3a2.49 2.49 0 0 1 4.2 0M148.1 213.2v4.2"/>
<circle cx="143.9" cy="216.3" r="1.03"/>
<circle cx="152.2" cy="216.3" r="1.03"/>
</g>
<text font-size="6.8" x="263.2" y="288.3">(주)대한콘트롤</text>
<g font-size="6.2">
<text x="158.8" y="61.7">압력센서</text>
<text x="208.1" y="61.7">X150</text>
<text x="158.8" y="92.8">압력센서</text>
<text x="208.1" y="92.8">X153</text>
<text x="234.9" y="105.1">X154</text>
<text x="158.8" y="123.8">압력센서</text>
<text x="208.1" y="123.8">X156</text>
<text x="234.9" y="136.2">X157</text>
<text x="208.5" y="154.9">X159</text>
<text x="234.9" y="167.2">X15A</text>
<text x="208.1" y="185.9">X15C</text>
<text x="234.9" y="198.3">X15D</text>
<text x="208.5" y="217">X15F</text>
<text x="236.4" y="229.3">COM</text>
</g>
<g font-size="5.7">
<text x="155.2" y="28.2">DC24V</text>
<text x="234.9" y="63.5">X150</text>
<text x="158.8" y="72">압력센서</text>
<text x="208.8" y="72">X151</text>
<text x="158.8" y="82.2">압력센서</text>
<text x="208.1" y="82.2">X152</text>
<text x="234.9" y="84.3">X152</text>
<text x="234.9" y="94.5">X153</text>
<text x="158.8" y="103">압력센서</text>
<text x="208.1" y="103">X154</text>
<text x="158.8" y="113.2">압력센서</text>
<text x="208.1" y="113.2">X155</text>
<text x="234.9" y="115.4">X155</text>
<text x="234.9" y="125.6">X156</text>
<text x="208.1" y="134.1">X157</text>
<text x="208.1" y="144.3">X158</text>
<text x="234.9" y="146.4">X158</text>
<text x="235.3" y="156.6">X159</text>
<text x="208.1" y="165.1">X15A</text>
<text x="208.1" y="175.3">X15B</text>
<text x="234.9" y="177.4">X15B</text>
<text x="234.9" y="187.7">X15C</text>
<text x="208.1" y="196.1">X15D</text>
<text x="208.5" y="206.4">X15E</text>
<text x="235.3" y="208.5">X15E</text>
<text x="235.3" y="218.7">X15F</text>
<text x="236.4" y="239.5">COM</text>
</g>
<g font-size="5.3">
<text x="233.5" y="55.7">ADDRESS</text>
<text x="224.4" y="63.5">24</text>
<text x="224.4" y="73.7">25</text>
<text x="224.4" y="84">26</text>
<text x="224.4" y="94.5">27</text>
<text x="224.4" y="104.8">28</text>
<text x="224.7" y="115">29</text>
<text x="224.4" y="125.6">30</text>
<text x="224.7" y="135.8">31</text>
<text x="224.4" y="146">32</text>
<text x="224.4" y="156.6">33</text>
<text x="224.4" y="166.9">34</text>
<text x="224.4" y="177.1">35</text>
<text x="224.4" y="187.7">36</text>
<text x="224.4" y="197.9">37</text>
<text x="224.4" y="208.1">38</text>
<text x="224.7" y="218.7">39</text>
<text x="224.4" y="229">40</text>
<text x="224.7" y="239.2">41</text>
<text x="177.4" y="285">DRAWN</text>
<text x="188.7" y="296">400-06</text>
</g>
<g font-size="4.2">
<text x="258.8" y="65.2">리크 압력센서 #1</text>
<text x="258.8" y="75.6">리크 압력센서 #2</text>
<text x="258.8" y="85.9">리크 압력센서 #3</text>
<text x="258.8" y="96.3">리크 압력센서 #4</text>
<text x="258.8" y="106.6">리크 압력센서 #5</text>
<text x="258.8" y="117">리크 압력센서 #6</text>
<text x="258.8" y="127.3">리크 압력센서 #7</text>
<text x="258.8" y="189.4">외부 기동 LH PB</text>
<text x="258.8" y="199.8">외부 기동 RH PB</text>
<text x="258.8" y="220.5">외부 원점복귀 EPB</text>
</g>
<g font-size="3.7">
<text x="108.9" y="282.9">PROJECT : 유로계_압입전 LEAK TEST M/C</text>
<text x="108.9" y="289.1">TITLE</text>
<text x="120.6" y="289.1">: PLC INPUT X150~X15F CIRCUIT</text>
<text x="108.9" y="295.3">DATE</text>
<text x="120.6" y="295.3">: 2025. 06. 14</text>
</g>
<g font-size="3.5">
<text x="164.6" y="184.5">PB 15C</text>
<text x="164.6" y="194.9">PB 15D</text>
<text x="164.6" y="215.6">EPB 15F</text>
</g>
<g font-size="2.8">
<text x="149.1" y="182.2">PB</text>
<text x="149.1" y="192.5">PB</text>
<text x="151.2" y="214.3">EPB</text>
</g>
<g font-size="2.3">
<text x="178.8" y="281">제</text>
<text x="183.4" y="281">도</text>
<text x="197.5" y="281">설</text>
<text x="202" y="281">계</text>
<text x="216.1" y="281">검</text>
<text x="220.6" y="281">도</text>
<text x="234.7" y="281">승</text>
<text x="239.2" y="281">인</text>
<text x="287.8" y="292.5">Daehan</text>
<text x="299.6" y="292.5">Control</text>
</g>
</svg>
